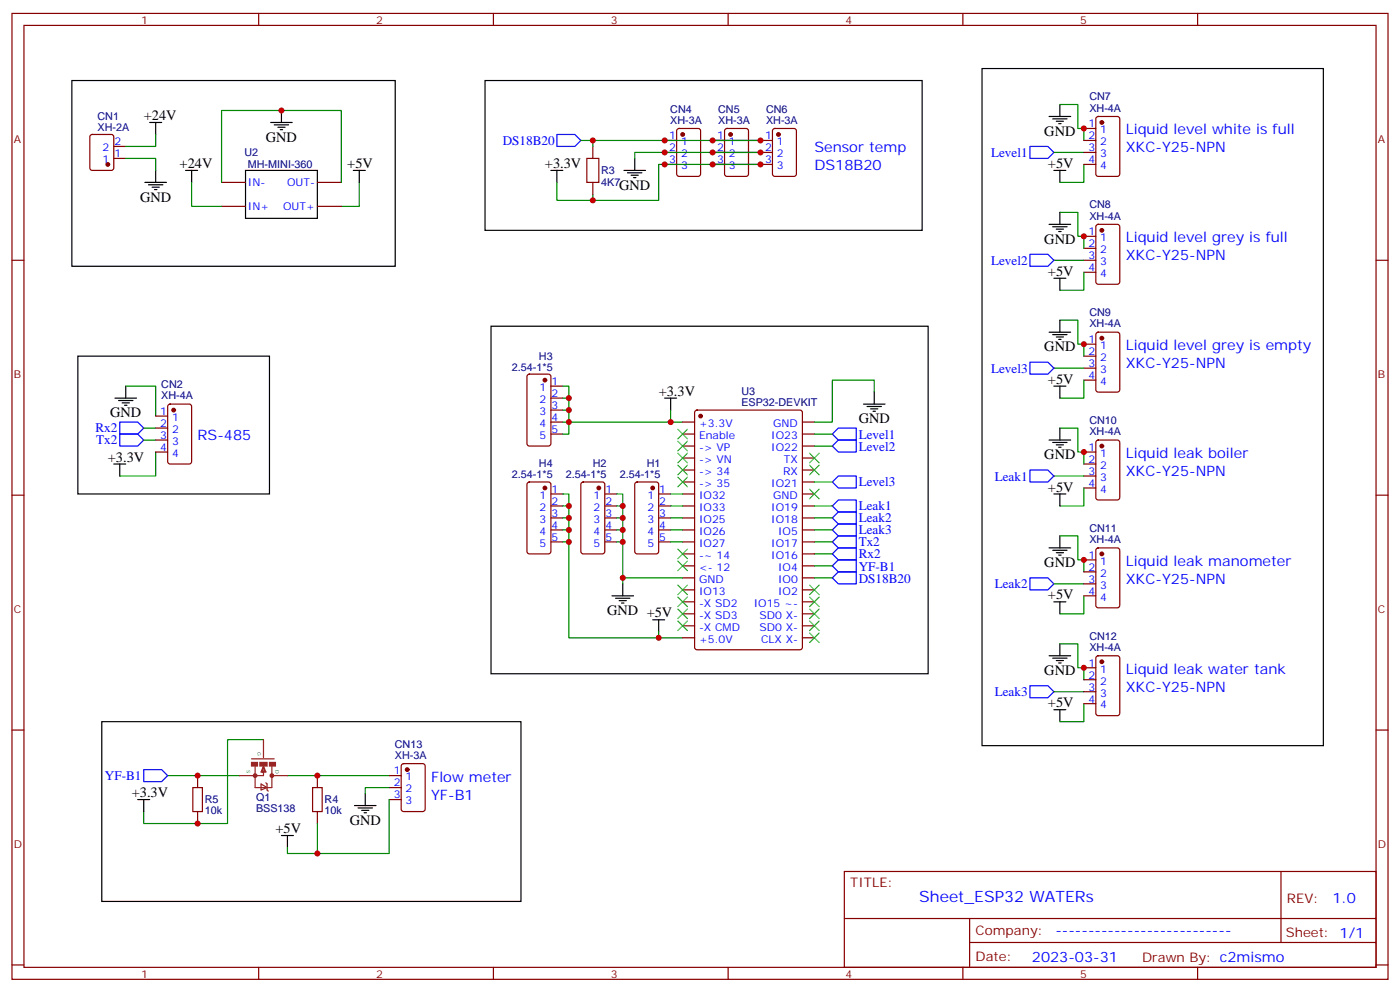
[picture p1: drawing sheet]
<svg xmlns="http://www.w3.org/2000/svg" width="412mm" height="292mm" viewBox="0 0 412 292" stroke-linecap="round" stroke-linejoin="round" font-family="sans-serif">
<g fill="none" stroke="#870000" stroke-width=".35">
<path d="M3.5 4h405.4v284.3h-405.4zM7.1 7.5h398.2v277.3h-398.2zM76.2 4v3.5M145.3 4v3.5M214.5 4v3.5M283.6 4v3.5M352.8 4v3.5M26.7 39.8l.5-.2h5.6l.7 .4v9.5l-.4 .6-5.9 .1-.7-.5v-9.4zM199.6 38l.4-.2h5.7l.6 .4 .1 13-.5 .7h-5.9l-.6-.4-.1-13zM213.7 38l.4-.2h5.7l.6 .4 .1 13-.5 .7h-5.9l-.6-.4-.1-13zM227.8 38l.4-.2h5.7l.6 .4 .1 13-.5 .7h-5.9l-.6-.4-.1-13zM319.3 37.8h3.5"/>
<path d="M323 34.5l.5-.2h5.6l.7 .4v16.5l-.4 .7h-5.9l-.7-.4v-16.5zM33.5 46.6h3.5M33.5 43.1h3.5M65.3 53.7h7M93.5 53.7h7M174.6 43.1v3.5M174.6 53.7v3.5M195.8 41.3h3.5M195.8 44.9h3.5M195.8 48.4h3.5M209.9 41.3h3.5M209.9 44.9h3.5"/>
<path d="M209.9 48.4h3.5M224 41.3h3.5M224 44.9h3.5M224 48.4h3.5M319.3 41.3h3.5M319.3 44.9h3.5M319.3 48.4h3.5M3.5 76.6h3.6M65.3 60.7h7M93.5 60.7h7M319.3 76.6h3.5M319.3 69.6h3.5"/>
<path d="M319.3 73.1h3.5M323 66.2l.5-.2h5.6l.7 .5v16.5l-.4 .6-5.9 .1-.7-.5v-16.5zM405.3 76.6h3.6M319.3 80.2h3.5M323 98l.5-.2h5.6l.7 .4v16.5l-.4 .7h-5.9l-.7-.4v-16.5zM49.6 119.2l.5-.2h5.6l.7 .4v16.5l-.4 .6-5.9 .1-.7-.5v-16.4zM155.5 110.3l.4-.2h5.7l.6 .5 .1 20-.5 .6-5.9 .1-.6-.5-.1-20zM162.3 117.2h3.5M162.3 113.7h3.5M319.3 101.3h3.5M319.3 104.8h3.5M319.3 108.4h3.5"/>
<path d="M319.3 111.9h3.5M45.9 122.5h3.5M45.9 126h3.5M45.9 129.5h3.5M45.9 133.1h3.5M162.3 124.2h3.5M162.3 127.8h3.5M162.3 120.7h3.5M201.1 124.2h3.5M201.1 127.8h3.5M201.1 131.3h3.5M201.1 134.8h3.5"/>
<path d="M201.1 138.4h3.5M204.8 120.9l.5-.2h30.4l.6 .5 .1 69.4-.5 .6-30.6 .1-.6-.5-.1-69.4zM236.4 124.2h3.5M236.4 127.8h3.5M236.4 131.3h3.5M236.4 134.8h3.5M236.4 138.4h3.5M319.3 133.1h3.5M319.3 136.6h3.5M323 129.7l.5-.2h5.6l.7 .5v16.5l-.4 .6-5.9 .1-.7-.5v-16.5zM3.5 145.8h3.6M155.5 142.1l.4-.2h5.7l.6 .4 .1 20-.5 .7-5.9 .1-.6-.5-.1-20z"/>
<path d="M162.3 145.4h3.5M162.3 148.9h3.5M162.3 152.5h3.5M162.3 156h3.5M162.3 159.5h3.5M171.3 142.1l.5-.2h5.6l.7 .4 .1 20-.5 .7-5.9 .1-.6-.5-.1-20zM178.2 145.4h3.5M178.2 148.9h3.5M178.2 152.5h3.5M178.2 156h3.5M178.2 159.5h3.5M187.2 142.1l.5-.2h5.6l.7 .4v20l-.4 .7-5.9 .1-.7-.5v-20z"/>
<path d="M194 145.4h3.6M194 148.9h3.6M194 152.5h3.6M194 156h3.6M194 159.5h3.6M201.1 141.9h3.5M201.1 145.4h3.5M201.1 148.9h3.5M201.1 152.5h3.5M201.1 156h3.5M201.1 159.5h3.5M236.4 141.9h3.5"/>
<path d="M236.4 145.4h3.5M236.4 148.9h3.5M236.4 152.5h3.5M236.4 156h3.5M236.4 159.5h3.5M319.3 140.1h3.5M319.3 143.7h3.5M405.3 145.8h3.6M201.1 163.1h3.5M201.1 166.6h3.5M201.1 170.1h3.5M201.1 173.6h3.5"/>
<path d="M201.1 177.2h3.5M236.4 163.1h3.5M236.4 166.6h3.5M236.4 170.1h3.5M236.4 173.6h3.5M236.4 177.2h3.5M319.3 164.8h3.5M319.3 168.3h3.5M319.3 171.9h3.5M319.3 175.4h3.5M323 161.5l.5-.2h5.6l.7 .4v16.5l-.4 .7h-5.9l-.7-.4v-16.5zM201.1 180.7h3.5"/>
<path d="M201.1 184.2h3.5M201.1 187.7h3.5M236.4 180.7h3.5M236.4 184.2h3.5M236.4 187.7h3.5M319.3 196.6h3.5M323 193.2l.5-.2h5.6l.7 .5v16.5l-.4 .6-5.9 .1-.7-.5v-16.5zM3.5 214.9h3.6M319.3 200.1h3.5M319.3 203.6h3.5M319.3 207.2h3.5M405.3 214.9h3.6"/>
<path d="M58.2 228.3v3.5M58.2 238.9v3.5M93.5 228.3v3.5M93.5 238.9v3.5M114.7 228.3h3.5M114.7 231.8h3.5M114.7 235.4h3.5M118.4 225l.5-.2h5.6l.7 .4v13l-.4 .6-5.9 .1-.7-.5v-12.9zM248.7 256.5h156.6v28.3h-156.6zM377.3 256.6v20.8M248.7 270.4h156.5M285.6 277.4h119.6"/>
<path d="M285.6 270.4v14.1M3.5 284.1h3.6M76.2 284.8v3.5M145.3 284.8v3.5M214.5 284.8v3.5M283.6 284.8v3.5M352.8 284.8v3.5M405.3 284.1h3.6"/>
</g>
<g fill="none" stroke="#008700" stroke-width=".35">
<path d="M45.9 39.6v3.5h-8.9M312.2 30.8h5.3v7h1.8v3.5M37 46.6h8.9v3.6M56.4 53.7v7h8.9M65.3 53.7v-21.2h35.2v21.2M105.8 53.7v7h-5.3M164 53.7v5.3h10.6M171.1 41.3h52.9M174.6 41.3v1.8M209.9 44.9h14.1h-37v1.7M209.9 48.4h14.1h-30v10.6h-19.4v-1.8M310.4 44.9h8.9"/>
<path d="M319.3 48.4v5.3h-7.1M310.4 76.6h8.9M312.2 62.5h5.3v7.1h1.8v3.5M312.2 94.3h5.3v7h1.8v3.5M319.3 80.2v5.2h-7.1M37 113.7h8.9v8.8M165.8 113.7h1.8v10.5h-1.8M165.8 117.2h1.8M257.5 115.4v-3.5h-12.3v12.3h-5.3M310.4 108.4h8.9M319.3 111.9v5.3h-7.1M42.3 126h3.6"/>
<path d="M42.3 129.5h3.6M45.9 133.1v7h-10.6M165.8 120.7h1.8M197.6 120.7v3.5h3.5M197.6 124.2h-30v3.6h-1.8M239.9 127.8h5.3M239.9 131.3h5.3M312.2 126h5.3v7.1h1.8v3.5M165.8 145.4h1.8v42.3h26.4M165.8 159.5h1.8M165.8 148.9h1.8M165.8 152.5h1.8"/>
<path d="M165.8 156h1.8M181.7 145.4h1.7v24.7M181.7 159.5h1.7M181.7 148.9h1.7M181.7 152.5h1.7M181.7 156h1.7M197.6 159.5h3.5M197.6 148.9h3.5M197.6 152.5h3.5M197.6 156h3.5M197.6 145.4h3.5M239.9 159.5h5.3"/>
<path d="M239.9 141.9h5.3M239.9 148.9h5.3M239.9 152.5h5.3M239.9 156h5.3M310.4 140.1h8.9M312.2 157.8h5.3v7h1.8v3.5M319.3 143.7v5.2h-7.1M201.1 170.1h-17.7v1.8M239.9 163.1h5.3M239.9 166.6h5.3M239.9 170.1h5.3M310.4 171.9h8.9"/>
<path d="M319.3 175.4v5.3h-7.1M194 186v1.7h7.1M312.2 189.5h5.3v7.1h1.8v3.5M77.6 217.7h-10.6v24.7h-24.7v-3.5M310.4 203.6h8.9M319.3 207.2v5.2h-7.1M49.4 228.3h21.2M84.7 228.3h30M114.7 231.8h-7.1v1.8M114.7 235.4v15.8h-30v-1.7M93.5 242.4v8.8"/>
</g>
<g fill="none" stroke="#000" stroke-width=".35">
<path d="M21.2 23.7h95.2v54.7h-95.2zM44.1 36.1h3.5M45.9 36.1v3.5M79.7 36.1h6.4M80.8 36.8h4.2M81.8 37.5h2.2M82.5 38.2h.8M82.9 32.5v3.6M142.9 23.7h128.7v44.1h-128.7zM289.3 20.2h100.5v199.3h-100.5zM309 34.3h6.4M310.1 35h4.2"/>
<path d="M311.1 35.7h2.2M311.9 36.4h.7M312.2 30.8v3.5M42.7 53.7h6.3M43.7 54.4h4.3M44.8 55.1h2.1M45.5 55.8h.7M45.9 50.2v3.5M54.7 50.2h3.5M56.4 50.2v3.5M72.3 50.2h21.2v14.1h-21.2zM104.1 50.2h3.5"/>
<path d="M105.8 50.2v3.5M162.3 50.2h3.5M164 50.2v3.5M183.8 50.2h6.3M184.9 50.9h4.2M185.9 51.6h2.1M186.6 52.3h.7M187 46.6v3.6M310.4 50.2h3.6M312.2 50.2v3.5M309 66h6.4M310.1 66.7h4.2"/>
<path d="M311.1 67.5h2.2M311.9 68.2h.7M312.2 62.5v3.5M144.6 96h128.8v102.3h-128.8zM309 97.8h6.4M310.1 98.5h4.2M310.4 81.9h3.6M311.1 99.2h2.2M311.9 99.9h.7M312.2 81.9v3.5M312.2 94.3v3.5M22.9 104.8h56.5v40.6h-56.5z"/>
<path d="M33.9 117.2h6.3M34.9 117.9h4.3M36 118.6h2.1M36.7 119.3h.7M37 113.7v3.5M195.8 117.2h3.5M197.6 117.2v3.5M254.4 119h6.3M255.4 119.7h4.2M257.5 115.4v3.6M310.4 113.7h3.6M312.2 113.7v3.5"/>
<path d="M33.5 136.6h3.5M35.3 136.6v3.5M256.5 120.4h2.1M257.2 121.1h.7M309 129.5h6.4M310.1 130.2h4.2M311.1 131h2.2M311.9 131.7h.7M312.2 126v3.5M310.4 145.4h3.6M312.2 145.4v3.5M312.2 157.8v3.5"/>
<path d="M180.3 175.4h6.3M181.3 176.1h4.3M182.4 176.8h2.1M183.1 177.5h.7M183.4 171.9v3.5M309 161.3h6.4M310.1 162h4.2M310.4 177.2h3.6M311.1 162.7h2.2M311.9 163.4h.7M312.2 177.2v3.5M192.3 182.5h3.5"/>
<path d="M194 182.5v3.5M309 193h6.4M310.1 193.7h4.2M311.1 194.5h2.2M311.9 195.2h.7M312.2 189.5v3.5M30 212.4h123.5v53h-123.5zM310.4 208.9h3.6M312.2 208.9v3.5M40.6 235.4h3.5M42.3 235.4v3.5M104.4 237.1h6.4"/>
<path d="M105.5 237.8h4.2M106.5 238.5h2.2M107.2 239.3h.7M107.6 233.6v3.5M82.9 246h3.5M84.7 246v3.5"/>
</g>
<g fill="#870000" stroke="#870000" stroke-width=".35">
<circle cx="31.7" cy="48.4" r=".53"/>
<circle cx="324.6" cy="36.1" r=".53"/>
<circle cx="51.2" cy="120.7" r=".53"/>
<circle cx="201.1" cy="39.6" r=".53"/>
<circle cx="206.4" cy="122.5" r=".53"/>
<circle cx="324.6" cy="131.3" r=".53"/>
<circle cx="215.2" cy="39.6" r=".53"/>
<circle cx="324.6" cy="67.8" r=".53"/>
<circle cx="324.6" cy="99.6" r=".53"/>
<circle cx="324.6" cy="163.1" r=".53"/>
<circle cx="324.6" cy="194.8" r=".53"/>
<circle cx="229.3" cy="39.6" r=".53"/>
<circle cx="192.3" cy="143.7" r=".53"/>
<circle cx="176.4" cy="143.7" r=".53"/>
<circle cx="160.5" cy="111.9" r=".53"/>
<circle cx="160.5" cy="143.7" r=".53"/>
<circle cx="119.9" cy="226.6" r=".53"/>
</g>
<g fill="none" stroke="#00f" stroke-width=".35">
<path d="M164 39.6h5.3l1.8 1.7-1.8 1.8h-5.3zM303.4 43.1h5.3l1.7 1.8-1.7 1.7h-5.3zM303.4 74.9h5.3l1.7 1.7-1.7 1.8h-5.3zM303.4 106.6h5.3l1.7 1.8-1.7 1.7h-5.3zM35.3 127.8h5.3l1.7 1.7-1.7 1.8h-5.3zM35.3 124.2h5.3l1.7 1.8-1.7 1.8h-5.3zM246.9 126h5.3v3.5h-5.3l-1.7-1.7zM246.9 129.5h5.3v3.6h-5.3l-1.7-1.8zM303.4 138.4h5.3l1.7 1.7-1.7 1.8h-5.3zM246.9 157.8h5.3v3.5h-5.3l-1.7-1.8zM246.9 140.1h5.3v3.6h-5.3l-1.7-1.8zM246.9 147.2h5.3v3.5h-5.3l-1.7-1.8z"/>
<path d="M246.9 150.7h5.3v3.5h-5.3l-1.7-1.7zM246.9 154.2h5.3v3.6h-5.3l-1.7-1.8zM246.9 161.3h5.3v3.5h-5.3l-1.7-1.7zM246.9 164.8h5.3v3.5h-5.3l-1.7-1.7zM246.9 168.3h5.3v3.6h-5.3l-1.7-1.8zM303.4 170.1h5.3l1.7 1.8-1.7 1.7h-5.3zM303.4 201.9h5.3l1.7 1.7-1.7 1.8h-5.3zM42.3 226.6h5.3l1.8 1.7-1.8 1.8h-5.3z"/>
</g>
<path d="M172.9 46.6h3.5v7.1h-3.5zM56.8 231.8h2.8v7.1h-2.8zM92.1 231.8h2.8v7.1h-2.8z" fill="none" stroke="#a10000" stroke-width=".35"/>
<g fill="none" stroke="#3c3" stroke-width=".35">
<path d="M199.7 126.4l2.8 2.8M199.7 129.9l2.8 2.8M199.7 133.4l2.8 2.8M199.7 136.9l2.8 2.9M202.5 126.4l-2.8 2.8M202.5 129.9l-2.8 2.8M202.5 133.4l-2.8 2.8M202.5 136.9l-2.8 2.9M238.5 133.4l2.8 2.8M238.5 136.9l2.8 2.9M241.3 133.4l-2.8 2.8M241.3 136.9l-2.8 2.9"/>
<path d="M199.7 140.5l2.8 2.8M202.5 140.5l-2.8 2.8M238.5 144l2.8 2.8M241.3 144l-2.8 2.8M199.7 161.6l2.8 2.9M199.7 165.2l2.8 2.8M199.7 172.2l2.8 2.8M199.7 175.8l2.8 2.8M199.7 179.3l2.8 2.8M202.5 172.2l-2.8 2.8M202.5 175.8l-2.8 2.8M202.5 161.6l-2.8 2.9"/>
<path d="M202.5 165.2l-2.8 2.8M202.5 179.3l-2.8 2.8M238.5 179.3l2.8 2.8M238.5 175.8l2.8 2.8M238.5 172.2l2.8 2.8M241.3 179.3l-2.8 2.8M241.3 175.8l-2.8 2.8M241.3 172.2l-2.8 2.8M199.7 182.8l2.8 2.8M202.5 182.8l-2.8 2.8M238.5 186.3l2.8 2.9M238.5 182.8l2.8 2.8"/>
<path d="M241.3 186.3l-2.8 2.9M241.3 182.8l-2.8 2.8"/>
</g>
<g fill="none" stroke="#8c2424" stroke-width=".71">
<circle cx="75.1" cy="228.3" r=".35"/>
<circle cx="80.1" cy="228.3" r=".35"/>
</g>
<g fill="#8c2424" stroke="#8c2424" stroke-width=".35">
<path d="M74.1 224.4h1.7v1.1h-1.7z"/>
<path d="M79.4 224.4h1.7v1.1h-1.7z"/>
<path d="M76.6 224.4h2.1v1.1h-2.1z"/>
</g>
<path d="M77.6 217.7v5.3M74.1 223.4h6.7M75.1 225.5v6.3h5v-6.3M76.9 230.8l1.8 1-1.8 .8zM77.3 227.3l.3-1.5 .4 1.5M77.6 226.9v1.4h-7M77.6 225.5l.7 1.8h-1.4zM78.3 230.4l.4 .4v1.8l.3 .3M80.1 228.3h4.6" fill="none" stroke="#8c2424" stroke-width=".35"/>
<g fill="#c00">
<circle cx="82.9" cy="32.5" r=".88"/>
<circle cx="319.3" cy="37.8" r=".88"/>
<circle cx="174.6" cy="41.3" r=".88"/>
<circle cx="174.6" cy="59" r=".88"/>
<circle cx="319.3" cy="133.1" r=".88"/>
<circle cx="319.3" cy="69.6" r=".88"/>
<circle cx="319.3" cy="101.3" r=".88"/>
<circle cx="319.3" cy="164.8" r=".88"/>
<circle cx="319.3" cy="196.6" r=".88"/>
<circle cx="195.8" cy="41.3" r=".88"/>
<circle cx="195.8" cy="44.9" r=".88"/>
<circle cx="195.8" cy="48.4" r=".88"/>
<circle cx="209.9" cy="41.3" r=".88"/>
<circle cx="209.9" cy="44.9" r=".88"/>
<circle cx="209.9" cy="48.4" r=".88"/>
<circle cx="224" cy="41.3" r=".88"/>
<circle cx="224" cy="44.9" r=".88"/>
<circle cx="224" cy="48.4" r=".88"/>
<circle cx="183.4" cy="170.1" r=".88"/>
<circle cx="183.4" cy="159.5" r=".88"/>
<circle cx="183.4" cy="156" r=".88"/>
<circle cx="183.4" cy="152.5" r=".88"/>
<circle cx="183.4" cy="148.9" r=".88"/>
<circle cx="197.6" cy="124.2" r=".88"/>
<circle cx="167.6" cy="124.2" r=".88"/>
<circle cx="167.6" cy="120.7" r=".88"/>
<circle cx="167.6" cy="117.2" r=".88"/>
<circle cx="194" cy="187.7" r=".88"/>
<circle cx="167.6" cy="159.5" r=".88"/>
<circle cx="167.6" cy="156" r=".88"/>
<circle cx="167.6" cy="152.5" r=".88"/>
<circle cx="167.6" cy="148.9" r=".88"/>
<circle cx="58.2" cy="228.3" r=".88"/>
<circle cx="58.2" cy="242.4" r=".88"/>
<circle cx="93.5" cy="228.3" r=".88"/>
<circle cx="93.5" cy="251.2" r=".88"/>
</g>
<text font-size="4.6" fill="#00f" x="270.8" y="265.6">Sheet_ESP32 WATERs</text>
<g font-size="4.2">
<text x="42.3" y="35.3">+24V</text>
<text x="78.3" y="41.7">GND</text>
<text x="307.6" y="39.9">GND</text>
<text x="52.9" y="49.5">+24V</text>
<text x="102.3" y="49.5">+5V</text>
<text x="160.5" y="49.5">+3.3V</text>
<text x="308.7" y="49.5">+5V</text>
<text x="41.3" y="59.3">GND</text>
<text x="182.4" y="55.8">GND</text>
<text x="307.6" y="71.7">GND</text>
<text x="308.7" y="81.2">+5V</text>
<text x="307.6" y="103.4">GND</text>
<text x="308.7" y="113">+5V</text>
<text x="194" y="116.5">+3.3V</text>
<text x="32.5" y="122.8">GND</text>
<text x="252.9" y="124.6">GND</text>
<text x="31.7" y="135.9">+3.3V</text>
<text x="307.6" y="135.2">GND</text>
<text x="308.7" y="144.7">+5V</text>
<text x="307.6" y="166.9">GND</text>
<text x="308.7" y="176.5">+5V</text>
<text x="178.9" y="181">GND +5V</text>
<text x="307.6" y="198.7">GND</text>
<text x="308.7" y="208.2">+5V</text>
<text x="38.8" y="234.7">+3.3V</text>
<text x="81.1" y="245.3">+5V</text>
<text x="103" y="242.8">GND</text>
</g>
<g font-size="4.2" fill="#00f">
<text x="331.6" y="39.6">Liquid level white is full</text>
<text x="239.9" y="44.9">Sensor temp</text>
<text x="331.6" y="44.9">XKC-Y25-NPN</text>
<text x="239.9" y="50.2">DS18B20</text>
<text x="331.6" y="71.3">Liquid level grey is full</text>
<text x="331.6" y="76.6">XKC-Y25-NPN</text>
<text x="331.6" y="103.1">Liquid level grey is empty</text>
<text x="331.6" y="108.4">XKC-Y25-NPN</text>
<text x="58.2" y="129.5">RS-485</text>
<text x="331.6" y="134.8">Liquid leak boiler</text>
<text x="331.6" y="140.1">XKC-Y25-NPN</text>
<text x="331.6" y="166.6">Liquid leak manometer</text>
<text x="331.6" y="171.9">XKC-Y25-NPN</text>
<text x="331.6" y="203.6">XKC-Y25-NPN</text>
<text x="331.6" y="198.3">Liquid leak water tank</text>
<text x="127" y="230.1">Flow meter</text>
<text x="127" y="235.4">YF-B1</text>
<text x="392.5" y="265.8">1.0</text>
<text x="310.9" y="275.4">---------------------------</text>
<text x="304" y="283.2">2023-03-31</text>
</g>
<g font-size="3.9" fill="#00f">
<text x="148.1" y="42.8">DS18B20</text>
<text x="291.9" y="46.2">Level1</text>
<text x="291.9" y="77.9">Level2</text>
<text x="291.9" y="109.7">Level3</text>
<text x="28.1" y="127.3">Rx2</text>
<text x="28.3" y="130.8">Tx2</text>
<text x="252.9" y="129.1">Level1</text>
<text x="252.9" y="132.6">Level2</text>
<text x="252.9" y="143.2">Level3</text>
<text x="293" y="141.4">Leak1</text>
<text x="252.9" y="150.3">Leak1</text>
<text x="252.9" y="153.8">Leak2</text>
<text x="252.9" y="160.8">Tx2</text>
<text x="252.9" y="157.3">Leak3</text>
<text x="252.9" y="164.3">Rx2</text>
<text x="252.9" y="168">YF-B1</text>
<text x="252.9" y="171.5">DS18B20</text>
<text x="293" y="173.2">Leak2</text>
<text x="293" y="204.9">Leak3</text>
<text x="30.9" y="229.7">YF-B1</text>
</g>
<g font-size="3.9" fill="#800">
<text x="250.5" y="261.1">TITLE:</text>
<text x="379.1" y="265.8">REV:</text>
<text x="287.4" y="275.3">Company:</text>
<text x="378.7" y="275.9">Sheet: 1/1</text>
<text x="287.4" y="283">Date:</text>
<text x="336.4" y="283.1">Drawn By: c2mismo</text>
</g>
<g font-size="3.2" fill="#800">
<text x="41.6" y="6.9">1</text>
<text x="110.8" y="6.9">2</text>
<text x="179.9" y="6.9">3</text>
<text x="249.1" y="6.9">4</text>
<text x="318.2" y="6.9">5</text>
<text x="4.1" y="42.1">A</text>
<text x="405.9" y="42.1">A</text>
<text x="4.1" y="111.2">B</text>
<text x="405.9" y="111.2">B</text>
<text x="4.1" y="180.3">C</text>
<text x="405.9" y="180.3">C</text>
<text x="4.1" y="249.5">D</text>
<text x="405.9" y="249.5">D</text>
<text x="41.6" y="287.8">1</text>
<text x="110.8" y="287.8">2</text>
<text x="179.9" y="287.8">3</text>
<text x="249.1" y="287.8">4</text>
<text x="318.2" y="287.8">5</text>
</g>
<g font-size="3.2" fill="#000080">
<text x="320.9" y="29.5">CN7</text>
<text x="28.7" y="35.3">CN1</text>
<text x="197.4" y="33.3">CN4</text>
<text x="211.6" y="33.3">CN5</text>
<text x="225.7" y="33.3">CN6</text>
<text x="320.9" y="32.9">XH-4A</text>
<text x="28.7" y="38.5">XH-2A</text>
<text x="197.4" y="36.6">XH-3A</text>
<text x="211.6" y="36.6">XH-3A</text>
<text x="225.7" y="36.6">XH-3A</text>
<text x="72" y="46">U2</text>
<text x="73" y="49.5">MH-MINI-360</text>
<text x="177.1" y="51.3">R3</text>
<text x="177.1" y="54.6">4K7</text>
<text x="320.9" y="64.6">XH-4A</text>
<text x="320.9" y="61.3">CN8</text>
<text x="320.9" y="93">CN9</text>
<text x="320.9" y="96.4">XH-4A</text>
<text x="158.7" y="105.8">H3</text>
<text x="150.8" y="109.1">2.54-1*5</text>
<text x="47.5" y="117.5">XH-4A</text>
<text x="47.5" y="114.2">CN2</text>
<text x="218.4" y="119.7">ESP32-DEVKIT</text>
<text x="218.4" y="116.2">U3</text>
<text x="320.9" y="124.8">CN10</text>
<text x="320.9" y="128.1">XH-4A</text>
<text x="158.7" y="137.6">H4</text>
<text x="174.6" y="137.6">H2</text>
<text x="190.5" y="137.6">H1</text>
<text x="150.8" y="140.8">2.54-1*5</text>
<text x="166.7" y="140.8">2.54-1*5</text>
<text x="182.6" y="140.8">2.54-1*5</text>
<text x="320.9" y="159.9">XH-4A</text>
<text x="320.9" y="156.5">CN11</text>
<text x="320.9" y="191.6">XH-4A</text>
<text x="320.9" y="188.3">CN12</text>
<text x="116.3" y="220.2">CN13</text>
<text x="116.3" y="223.5">XH-3A</text>
<text x="60.3" y="239.7">10k</text>
<text x="60.3" y="236.5">R5</text>
<text x="75.4" y="238.9">BSS138</text>
<text x="75.4" y="235.7">Q1</text>
<text x="95.6" y="239.7">10k</text>
<text x="95.6" y="236.5">R4</text>
</g>
<g font-size="3.2" fill="#00f">
<text x="197.1" y="41">1</text>
<text x="211.2" y="41">1</text>
<text x="225.3" y="41">1</text>
<text x="320.6" y="37.5">1</text>
<text x="320.6" y="41">2</text>
<text x="324.1" y="39.2">1</text>
<text x="30.2" y="44.5">2</text>
<text x="33.7" y="46.3">1</text>
<text x="33.7" y="42.8">2</text>
<text x="197.1" y="44.5">2</text>
<text x="200.6" y="42.8">1</text>
<text x="200.6" y="46.3">2</text>
<text x="211.2" y="44.5">2</text>
<text x="214.7" y="42.8">1</text>
<text x="214.7" y="46.3">2</text>
<text x="225.3" y="44.5">2</text>
<text x="228.8" y="42.8">1</text>
<text x="228.8" y="46.3">2</text>
<text x="320.6" y="44.5">3</text>
<text x="324.1" y="42.8">2</text>
<text x="324.1" y="46.3">3</text>
<text x="30.2" y="48">1</text>
<text x="197.1" y="48">3</text>
<text x="200.6" y="49.8">3</text>
<text x="211.2" y="48">3</text>
<text x="214.7" y="49.8">3</text>
<text x="225.3" y="48">3</text>
<text x="228.8" y="49.8">3</text>
<text x="320.6" y="48">4</text>
<text x="324.1" y="49.8">4</text>
<text x="73" y="54.8">IN-</text>
<text x="84.6" y="54.8">OUT-</text>
<text x="73" y="61.8">IN+</text>
<text x="83.4" y="61.8">OUT+</text>
<text x="320.6" y="69.2">1</text>
<text x="324.1" y="71">1</text>
<text x="320.6" y="72.7">2</text>
<text x="320.6" y="76.3">3</text>
<text x="324.1" y="74.5">2</text>
<text x="320.6" y="79.8">4</text>
<text x="324.1" y="78">3</text>
<text x="324.1" y="81.6">4</text>
<text x="320.6" y="101">1</text>
<text x="320.6" y="104.5">2</text>
<text x="324.1" y="102.7">1</text>
<text x="324.1" y="106.3">2</text>
<text x="162.5" y="113.3">1</text>
<text x="320.6" y="108">3</text>
<text x="320.6" y="111.5">4</text>
<text x="324.1" y="109.8">3</text>
<text x="324.1" y="113.3">4</text>
<text x="159" y="118.6">2</text>
<text x="159" y="115.1">1</text>
<text x="162.5" y="116.8">2</text>
<text x="47.2" y="122.1">1</text>
<text x="47.2" y="125.7">2</text>
<text x="50.7" y="123.9">1</text>
<text x="159" y="125.7">4</text>
<text x="159" y="122.1">3</text>
<text x="162.5" y="123.9">4</text>
<text x="162.5" y="120.4">3</text>
<text x="205.9" y="125.7">+3.3V</text>
<text x="227.8" y="125.7">GND</text>
<text x="47.2" y="129.2">3</text>
<text x="50.7" y="127.4">2</text>
<text x="50.7" y="131">3</text>
<text x="159" y="129.2">5</text>
<text x="162.5" y="127.4">5</text>
<text x="205.9" y="129.2">Enable</text>
<text x="227.2" y="129.2">IO23</text>
<text x="47.2" y="132.7">4</text>
<text x="50.7" y="134.5">4</text>
<text x="205.9" y="136.2">-&gt; VN</text>
<text x="205.9" y="132.7">-&gt; VP</text>
<text x="227.2" y="132.7">IO22</text>
<text x="230.9" y="136.2">TX</text>
<text x="320.6" y="132.7">1</text>
<text x="320.6" y="136.2">2</text>
<text x="324.1" y="134.5">1</text>
<text x="205.9" y="143.3">-&gt; 35</text>
<text x="205.9" y="139.8">-&gt; 34</text>
<text x="227.2" y="143.3">IO21</text>
<text x="230.7" y="139.8">RX</text>
<text x="320.6" y="139.8">3</text>
<text x="320.6" y="143.3">4</text>
<text x="324.1" y="138">2</text>
<text x="324.1" y="141.5">3</text>
<text x="159" y="146.8">1</text>
<text x="162.5" y="148.6">2</text>
<text x="162.5" y="145.1">1</text>
<text x="174.8" y="146.8">1</text>
<text x="178.3" y="148.6">2</text>
<text x="178.3" y="145.1">1</text>
<text x="190.7" y="146.8">1</text>
<text x="194.2" y="148.6">2</text>
<text x="194.2" y="145.1">1</text>
<text x="205.9" y="146.8">IO32</text>
<text x="227.8" y="146.8">GND</text>
<text x="324.1" y="145.1">4</text>
<text x="159" y="153.9">3</text>
<text x="159" y="150.4">2</text>
<text x="162.5" y="155.6">4</text>
<text x="162.5" y="152.1">3</text>
<text x="174.8" y="153.9">3</text>
<text x="174.8" y="150.4">2</text>
<text x="178.3" y="155.6">4</text>
<text x="178.3" y="152.1">3</text>
<text x="190.7" y="153.9">3</text>
<text x="190.7" y="150.4">2</text>
<text x="194.2" y="155.6">4</text>
<text x="194.2" y="152.1">3</text>
<text x="205.9" y="153.9">IO25</text>
<text x="205.9" y="150.4">IO33</text>
<text x="227.2" y="150.4">IO19</text>
<text x="227.2" y="153.9">IO18</text>
<text x="159" y="160.9">5</text>
<text x="159" y="157.4">4</text>
<text x="162.5" y="159.2">5</text>
<text x="174.8" y="160.9">5</text>
<text x="174.8" y="157.4">4</text>
<text x="178.3" y="159.2">5</text>
<text x="190.7" y="160.9">5</text>
<text x="190.7" y="157.4">4</text>
<text x="194.2" y="159.2">5</text>
<text x="205.9" y="160.9">IO27</text>
<text x="205.9" y="157.4">IO26</text>
<text x="227.2" y="160.9">IO17</text>
<text x="229.2" y="157.4">IO5</text>
<text x="205.9" y="168">&lt;- 12</text>
<text x="205.9" y="164.5">-~ 14</text>
<text x="227.2" y="164.5">IO16</text>
<text x="229.2" y="168">IO4</text>
<text x="320.6" y="164.5">1</text>
<text x="320.6" y="168">2</text>
<text x="324.1" y="166.2">1</text>
<text x="205.9" y="171.5">GND</text>
<text x="229.2" y="171.5">IO0</text>
<text x="320.6" y="171.5">3</text>
<text x="324.1" y="169.8">2</text>
<text x="324.1" y="173.3">3</text>
<text x="205.9" y="178.6">-X SD2</text>
<text x="205.9" y="175">IO13</text>
<text x="222" y="178.6">IO15 ~-</text>
<text x="229.2" y="175">IO2</text>
<text x="320.6" y="175">4</text>
<text x="324.1" y="176.8">4</text>
<text x="205.9" y="185.6">-X CMD</text>
<text x="205.9" y="182.1">-X SD3</text>
<text x="223.7" y="182.1">SD0 X-</text>
<text x="223.7" y="185.6">SD0 X-</text>
<text x="205.9" y="189.2">+5.0V</text>
<text x="224.2" y="189.2">CLX X-</text>
<text x="320.6" y="196.2">1</text>
<text x="324.1" y="198">1</text>
<text x="320.6" y="199.7">2</text>
<text x="320.6" y="203.3">3</text>
<text x="324.1" y="201.5">2</text>
<text x="320.6" y="206.8">4</text>
<text x="324.1" y="205">3</text>
<text x="324.1" y="208.6">4</text>
<text x="116" y="228">1</text>
<text x="116" y="231.5">2</text>
<text x="119.5" y="229.7">1</text>
<text x="119.5" y="233.3">2</text>
<text x="116" y="235">3</text>
<text x="119.5" y="236.8">3</text>
</g>
<g font-size="1.4" fill="#238d23">
<text x="75.8" y="221.3" transform="rotate(90 75.8 221.3)">G</text>
<text x="72.7" y="226.6" transform="rotate(90 72.7 226.6)">S</text>
<text x="81.1" y="226.6" transform="rotate(90 81.1 226.6)">D</text>
</g>
</svg>
